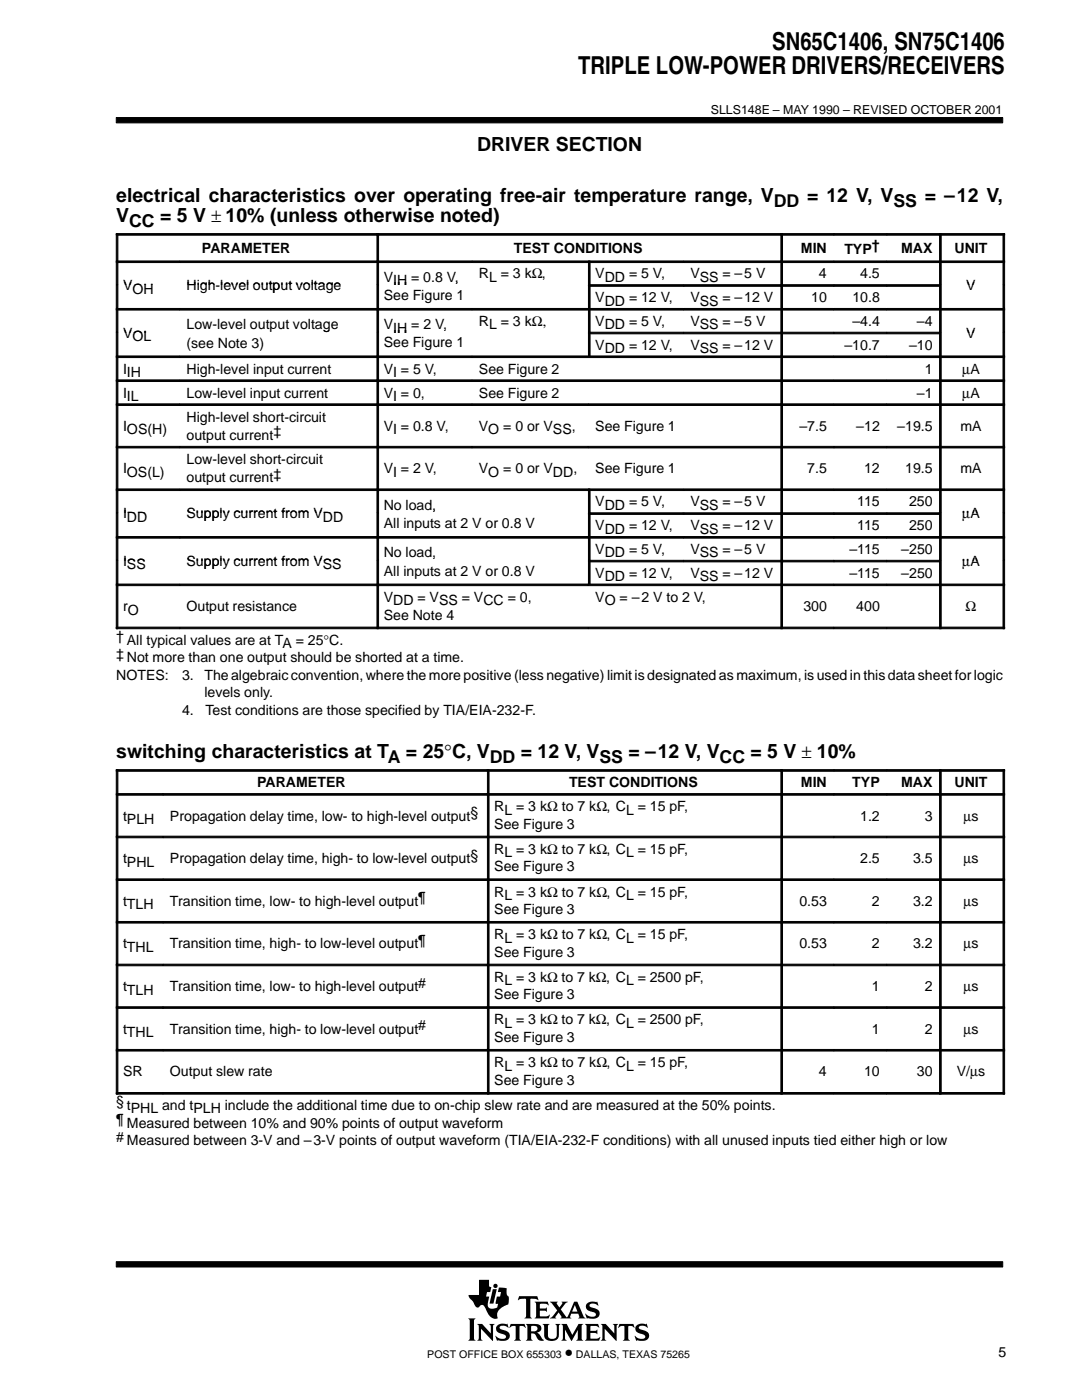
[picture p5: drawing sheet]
<svg xmlns="http://www.w3.org/2000/svg" width="216mm" height="279mm" viewBox="0 0 216 279" stroke-linecap="round" stroke-linejoin="round" font-family="sans-serif">
<g fill="#000" stroke="#000" stroke-width=".2">
<path d="M23.2 23.5h176.9v1h-176.9z" fill-rule="evenodd"/>
<path d="M23.2 251.8h176.9v1.1h-176.9z" fill-rule="evenodd"/>
</g>
<g fill="#000">
<path d="M98.3 257.3h.8l-.6 2.9h-.8z"/>
<path d="M93.4 263.1h1.5l-.3 .4v3.7l.3 .4h-1.5l.3-.4v-3.7z" fill-rule="evenodd"/>
<path d="M95.2 264.2h1l1.7 1.9v-1.5l-.3-.4h1.1l-.3 .4v3l-2.4-2.4v2l.3 .4h-1.1l.3-.6v-2.3z" fill-rule="evenodd"/>
<path d="M95.6 255.4h2v1.3l.4 .2-.2 1h-.6l-.2 .9h.6l-.3 1.2 .1 .7a.9 .9 0 0 0 1.2 .4l.6-.1 .2-.8-.5-.1 .2-1.3h.7l.2-.9h-.7l.3-1 1.5 .2v1.1l.2 .4 .2 .2v.7a.81 .81 0 0 1-.6 1 2.73 2.73 0 0 0-1.7 1.7l.1 .9h-.1a1.81 1.81 0 0 1-2.1-1.5l-.3-.6a.7 .7 0 0 0-.6-.6 .7 .7 0 0 0-.7 .5 1.12 1.12 0 0 1-1.1-1l-.7-.8-.2-.7h2.1z" fill-rule="evenodd"/>
<path d="M99.2 264.6a1.71 1.71 0 0 1 1.7-.4l.2 .1 .1-.1 .3 .8-.6-.3-.8-.1a.41 .41 0 0 0-.4 .5 .41 .41 0 0 0 .5 .3 1.29 1.29 0 0 1 1.5 1.4 1.08 1.08 0 0 1-1.2 .8l-1.1-.1-.2 .1-.4-1 .8 .5 .5 .1 .6-.1 .3-.2a.72 .72 0 0 0-.9-.7 .99 .99 0 0 1-1-.5 .99 .99 0 0 1 .1-1.1z" fill-rule="evenodd"/>
<path d="M101.9 264.2h2.8l.2 .8-.7-.4h-.4l-.1 .2v2.4l.3 .4h-1.4l.3-.4v-2.4l-.1-.2h-.5l-.7 .4z" fill-rule="evenodd"/>
<path d="M103.6 258.7h3.6l.2 .8-.4-.3-1.2 .1v3.5l.3 .3h-1.4l.2-.2 .1-.3v-3.2l-.1-.2h-.8l-.7 .3z" fill-rule="evenodd"/>
<path d="M104.9 264.2h1.9a.9 .9 0 0 1 1 .4 .9 .9 0 0 1 0 1.1l-.7 .2 .5 .4 .9 1.2a1.2 1.2 0 0 1-1.6-1l-.3-.3-.6-.1v1l.3 .5h-1.4l.3-.6v-2.3z" fill-rule="evenodd"/>
<path d="M106.7 259.8h2.6l.1 .7-.5-.3-1.2 .1v.8h1.1l.3-.2v.9l-.4-.2h-1v1l.2 .1h1.2l.5-.3h.1l-.2 .7h-2.8l.3-.5v-2.3z" fill-rule="evenodd"/>
<path d="M108.3 264.2h1.3l-.3 .4v2a.65 .65 0 0 0 .7 .6h.6l.4-.4 .1-2.1-.3-.5h1l-.3 .4v1.8a1.54 1.54 0 0 1-2.4 1l-.5-.7v-2.1z" fill-rule="evenodd"/>
<path d="M112 264.2h1.1l1.1 2.2 1.2-2.2h1l-.3 .4v2.6l.3 .4h-1.4l.3-.4v-1.8l-1.3 2.2-1.3-2.2v1.7l.4 .5h-1.1l.3-.6v-2.3z" fill-rule="evenodd"/>
<path d="M109.7 259.8h1.6l-.2 .3 .5 .8 .6-.8-.1-.3h1.2l-.4 .3-1 1.2 1.2 1.6 1.5-3.1h.6l1.2 2.9 .4 .4-1.4-.1a.22 .22 0 0 0 .2-.1 .22 .22 0 0 0 0-.3l-.2-.4h-1.4l-.2 .7 .2 .2h-2.2l.2-.3-.5-.9-.7 .9 .2 .3h-1.3l.6-.4 .9-1.2z" fill-rule="evenodd"/>
<path d="M117.1 260.2a2.08 2.08 0 0 1 1.9-.3l.2-.2 .1 .9a1.22 1.22 0 0 0-1.7-.1 .82 .82 0 0 0 .9 .6 1.06 1.06 0 0 1 1.2 1.1 1.06 1.06 0 0 1-1.2 1l-1.2-.1-.2 .1-.3-1 .8 .5 .8 .1a.46 .46 0 0 0 .5-.5 .46 .46 0 0 0-.5-.4l-.2-.1a1.11 1.11 0 0 1-1.2-1.5z" fill-rule="evenodd"/>
<path d="M116.7 264.2h2.6l.2 .8-.6-.4-1.1 .1v.9h1.1l.3-.2v.9l-.4-.3h-1v1.1l1.3 .1 .7-.4-.3 .8h-2.8l.3-.4v-2.6z" fill-rule="evenodd"/>
<path d="M119.9 264.2h1l1.7 1.9v-1.5l-.3-.4h1l-.3 .4v3l-2.3-2.4v2l.3 .4h-1.1l.3-.4v-2.6z" fill-rule="evenodd"/>
<path d="M123.6 264.2h2.8l.2 .8-.6-.4h-.5l-.1 .2v2.4l.3 .4h-1.4l.3-.4v-2.4l-.1-.2h-.5l-.7 .4z" fill-rule="evenodd"/>
<path d="M127 264.6a1.74 1.74 0 0 1 1.6-.4l.3 .1 .1-.1 .3 .8h-.1a1.2 1.2 0 0 0-1.7-.1 1.47 1.47 0 0 0 1.3 .7 1.03 1.03 0 0 1 .7 1.2 1.03 1.03 0 0 1-1.2 .8l-1.1-.1-.2 .1-.4-1 .9 .5 .9 .1a.45 .45 0 0 0 .4-.6 .45 .45 0 0 0-.6-.3l-.2-.1a1.11 1.11 0 0 1-1.2-1.4z" fill-rule="evenodd"/>
<circle cx="98.9" cy="256.6" r=".43"/>
</g>
<g fill="#fff">
<path d="M114.7 260.4l.5 1.4h-1z"/>
<path d="M106 264.7l.6-.1a.56 .56 0 0 1 .6 .5 .56 .56 0 0 1-.6 .6h-.6z" fill-rule="evenodd"/>
</g>
<g fill="#000" stroke="#000" stroke-width=".2">
<path d="M23.2 46.6h.3v5.5h-.3z" fill-rule="evenodd"/>
<path d="M23.2 46.6h52v.3h-52z" fill-rule="evenodd"/>
<path d="M23.2 52.1h.3v4.7h-.3z" fill-rule="evenodd"/>
<path d="M23.2 52.1h12.6v.3h-12.6z" fill-rule="evenodd"/>
<path d="M23.2 56.8h.3v4.7h-.3z" fill-rule="evenodd"/>
<path d="M35.9 52.1h39.3v.3h-39.3z" fill-rule="evenodd"/>
<path d="M75.2 46.6h.3v5.5h-.3z" fill-rule="evenodd"/>
<path d="M75.2 46.6h80.6v.3h-80.6z" fill-rule="evenodd"/>
<path d="M75.2 52.1h.3v4.7h-.3z" fill-rule="evenodd"/>
<path d="M75.2 52.1h19v.3h-19z" fill-rule="evenodd"/>
<path d="M75.2 56.8h.3v4.7h-.3z" fill-rule="evenodd"/>
<path d="M94.2 52.1h23.2v.3h-23.2z" fill-rule="evenodd"/>
<path d="M117.4 52.1h.3v4.7h-.3z" fill-rule="evenodd"/>
<path d="M117.4 52.1h19v.3h-19z" fill-rule="evenodd"/>
<path d="M117.4 56.8h.3v4.7h-.3z" fill-rule="evenodd"/>
<path d="M117.4 56.8h19v.3h-19z" fill-rule="evenodd"/>
<path d="M136.4 52.1h19.4v.3h-19.4z" fill-rule="evenodd"/>
<path d="M136.4 56.8h19.4v.3h-19.4z" fill-rule="evenodd"/>
<path d="M155.8 46.6h.3v5.5h-.3z" fill-rule="evenodd"/>
<path d="M155.8 46.6h10.6v.3h-10.6z" fill-rule="evenodd"/>
<path d="M155.8 52.1h.3v4.7h-.3z" fill-rule="evenodd"/>
<path d="M155.8 52.1h10.6v.3h-10.6z" fill-rule="evenodd"/>
<path d="M155.8 56.8h.3v4.7h-.3z" fill-rule="evenodd"/>
<path d="M155.8 56.8h10.6v.3h-10.6z" fill-rule="evenodd"/>
<path d="M166.4 46.6h10.5v.3h-10.5z" fill-rule="evenodd"/>
<path d="M166.4 52.1h10.5v.3h-10.5z" fill-rule="evenodd"/>
<path d="M166.4 56.8h10.5v.3h-10.5z" fill-rule="evenodd"/>
<path d="M176.9 46.6h10.6v.3h-10.6z" fill-rule="evenodd"/>
<path d="M176.9 52.1h10.6v.3h-10.6z" fill-rule="evenodd"/>
<path d="M176.9 56.8h10.6v.3h-10.6z" fill-rule="evenodd"/>
<path d="M187.5 46.6h.3v5.5h-.3z" fill-rule="evenodd"/>
<path d="M187.5 46.6h13v.3h-13z" fill-rule="evenodd"/>
<path d="M187.5 52.1h.3v4.7h-.3z" fill-rule="evenodd"/>
<path d="M187.5 52.1h13v.3h-13z" fill-rule="evenodd"/>
<path d="M187.5 56.8h.3v4.7h-.3z" fill-rule="evenodd"/>
<path d="M200.1 46.6h.4v5.5h-.4z" fill-rule="evenodd"/>
<path d="M200.1 52.1h.4v4.7h-.4z" fill-rule="evenodd"/>
<path d="M200.1 56.8h.4v4.7h-.4z" fill-rule="evenodd"/>
<path d="M23.2 61.6h.3v4.7h-.3z" fill-rule="evenodd"/>
<path d="M23.2 61.6h12.6v.3h-12.6z" fill-rule="evenodd"/>
<path d="M23.2 66.3h.3v4.7h-.3z" fill-rule="evenodd"/>
<path d="M23.2 71h.3v4.8h-.3z" fill-rule="evenodd"/>
<path d="M23.2 71h12.6v.4h-12.6z" fill-rule="evenodd"/>
<path d="M23.2 75.8h.3v4.8h-.3z" fill-rule="evenodd"/>
<path d="M23.2 75.8h12.6v.3h-12.6z" fill-rule="evenodd"/>
<path d="M35.9 61.6h39.3v.3h-39.3z" fill-rule="evenodd"/>
<path d="M35.9 71h39.3v.4h-39.3z" fill-rule="evenodd"/>
<path d="M35.9 75.8h39.3v.3h-39.3z" fill-rule="evenodd"/>
<path d="M75.2 61.6h.3v4.7h-.3z" fill-rule="evenodd"/>
<path d="M75.2 61.6h19v.3h-19z" fill-rule="evenodd"/>
<path d="M75.2 66.3h.3v4.7h-.3z" fill-rule="evenodd"/>
<path d="M75.2 71h.3v4.8h-.3z" fill-rule="evenodd"/>
<path d="M75.2 71h19v.4h-19z" fill-rule="evenodd"/>
<path d="M75.2 75.8h.3v4.8h-.3z" fill-rule="evenodd"/>
<path d="M75.2 75.8h19v.3h-19z" fill-rule="evenodd"/>
<path d="M94.2 61.6h23.2v.3h-23.2z" fill-rule="evenodd"/>
<path d="M94.2 71h61.6v.4h-61.6z" fill-rule="evenodd"/>
<path d="M94.2 75.8h61.6v.3h-61.6z" fill-rule="evenodd"/>
<path d="M117.4 61.6h.3v4.7h-.3z" fill-rule="evenodd"/>
<path d="M117.4 61.6h19v.3h-19z" fill-rule="evenodd"/>
<path d="M117.4 66.3h.3v4.7h-.3z" fill-rule="evenodd"/>
<path d="M117.4 66.3h19v.3h-19z" fill-rule="evenodd"/>
<path d="M136.4 61.6h19.4v.3h-19.4z" fill-rule="evenodd"/>
<path d="M136.4 66.3h19.4v.3h-19.4z" fill-rule="evenodd"/>
<path d="M155.8 61.6h.3v4.7h-.3z" fill-rule="evenodd"/>
<path d="M155.8 61.6h10.6v.3h-10.6z" fill-rule="evenodd"/>
<path d="M155.8 66.3h.3v4.7h-.3z" fill-rule="evenodd"/>
<path d="M155.8 66.3h10.6v.3h-10.6z" fill-rule="evenodd"/>
<path d="M155.8 71h.3v4.8h-.3z" fill-rule="evenodd"/>
<path d="M155.8 71h10.6v.4h-10.6z" fill-rule="evenodd"/>
<path d="M155.8 75.8h.3v4.8h-.3z" fill-rule="evenodd"/>
<path d="M155.8 75.8h10.6v.3h-10.6z" fill-rule="evenodd"/>
<path d="M166.4 61.6h10.5v.3h-10.5z" fill-rule="evenodd"/>
<path d="M166.4 66.3h10.5v.3h-10.5z" fill-rule="evenodd"/>
<path d="M166.4 71h10.5v.4h-10.5z" fill-rule="evenodd"/>
<path d="M166.4 75.8h10.5v.3h-10.5z" fill-rule="evenodd"/>
<path d="M176.9 61.6h10.6v.3h-10.6z" fill-rule="evenodd"/>
<path d="M176.9 66.3h10.6v.3h-10.6z" fill-rule="evenodd"/>
<path d="M176.9 71h10.6v.4h-10.6z" fill-rule="evenodd"/>
<path d="M176.9 75.8h10.6v.3h-10.6z" fill-rule="evenodd"/>
<path d="M187.5 61.6h.3v4.7h-.3z" fill-rule="evenodd"/>
<path d="M187.5 61.6h13v.3h-13z" fill-rule="evenodd"/>
<path d="M187.5 66.3h.3v4.7h-.3z" fill-rule="evenodd"/>
<path d="M187.5 71h.3v4.8h-.3z" fill-rule="evenodd"/>
<path d="M187.5 71h13v.4h-13z" fill-rule="evenodd"/>
<path d="M187.5 75.8h.3v4.8h-.3z" fill-rule="evenodd"/>
<path d="M187.5 75.8h13v.3h-13z" fill-rule="evenodd"/>
<path d="M200.1 61.6h.4v4.7h-.4z" fill-rule="evenodd"/>
<path d="M200.1 66.3h.4v4.7h-.4z" fill-rule="evenodd"/>
<path d="M200.1 71h.4v4.8h-.4z" fill-rule="evenodd"/>
<path d="M200.1 75.8h.4v4.8h-.4z" fill-rule="evenodd"/>
<path d="M23.2 80.6h.3v8.5h-.3z" fill-rule="evenodd"/>
<path d="M23.2 80.6h12.6v.3h-12.6z" fill-rule="evenodd"/>
<path d="M23.2 89.1h.3v8.5h-.3z" fill-rule="evenodd"/>
<path d="M23.2 89.1h12.6v.3h-12.6z" fill-rule="evenodd"/>
<path d="M23.2 97.6h.3v4.7h-.3z" fill-rule="evenodd"/>
<path d="M23.2 97.6h12.6v.3h-12.6z" fill-rule="evenodd"/>
<path d="M35.9 80.6h39.3v.3h-39.3z" fill-rule="evenodd"/>
<path d="M35.9 89.1h39.3v.3h-39.3z" fill-rule="evenodd"/>
<path d="M35.9 97.6h39.3v.3h-39.3z" fill-rule="evenodd"/>
<path d="M75.2 80.6h.3v8.5h-.3z" fill-rule="evenodd"/>
<path d="M75.2 80.6h19v.3h-19z" fill-rule="evenodd"/>
<path d="M75.2 89.1h.3v8.5h-.3z" fill-rule="evenodd"/>
<path d="M75.2 89.1h19v.3h-19z" fill-rule="evenodd"/>
<path d="M75.2 97.6h.3v4.7h-.3z" fill-rule="evenodd"/>
<path d="M75.2 97.6h42.2v.3h-42.2z" fill-rule="evenodd"/>
<path d="M94.2 80.6h23.2v.3h-23.2z" fill-rule="evenodd"/>
<path d="M94.2 89.1h23.2v.3h-23.2z" fill-rule="evenodd"/>
<path d="M117.4 80.6h38.4v.3h-38.4z" fill-rule="evenodd"/>
<path d="M117.4 89.1h38.4v.3h-38.4z" fill-rule="evenodd"/>
<path d="M117.4 97.6h.3v4.7h-.3z" fill-rule="evenodd"/>
<path d="M117.4 97.6h19v.3h-19z" fill-rule="evenodd"/>
<path d="M136.4 97.6h19.4v.3h-19.4z" fill-rule="evenodd"/>
<path d="M155.8 80.6h.3v8.5h-.3z" fill-rule="evenodd"/>
<path d="M155.8 80.6h10.6v.3h-10.6z" fill-rule="evenodd"/>
<path d="M155.8 89.1h.3v8.5h-.3z" fill-rule="evenodd"/>
<path d="M155.8 89.1h10.6v.3h-10.6z" fill-rule="evenodd"/>
<path d="M155.8 97.6h.3v4.7h-.3z" fill-rule="evenodd"/>
<path d="M155.8 97.6h10.6v.3h-10.6z" fill-rule="evenodd"/>
<path d="M166.4 80.6h10.5v.3h-10.5z" fill-rule="evenodd"/>
<path d="M166.4 89.1h10.5v.3h-10.5z" fill-rule="evenodd"/>
<path d="M166.4 97.6h10.5v.3h-10.5z" fill-rule="evenodd"/>
<path d="M176.9 80.6h10.6v.3h-10.6z" fill-rule="evenodd"/>
<path d="M176.9 89.1h10.6v.3h-10.6z" fill-rule="evenodd"/>
<path d="M176.9 97.6h10.6v.3h-10.6z" fill-rule="evenodd"/>
<path d="M187.5 80.6h.3v8.5h-.3z" fill-rule="evenodd"/>
<path d="M187.5 80.6h13v.3h-13z" fill-rule="evenodd"/>
<path d="M187.5 89.1h.3v8.5h-.3z" fill-rule="evenodd"/>
<path d="M187.5 89.1h13v.3h-13z" fill-rule="evenodd"/>
<path d="M187.5 97.6h.3v4.7h-.3z" fill-rule="evenodd"/>
<path d="M187.5 97.6h13v.3h-13z" fill-rule="evenodd"/>
<path d="M200.1 80.6h.4v8.5h-.4z" fill-rule="evenodd"/>
<path d="M200.1 89.1h.4v8.5h-.4z" fill-rule="evenodd"/>
<path d="M200.1 97.6h.4v4.7h-.4z" fill-rule="evenodd"/>
<path d="M23.2 102.3h.3v4.8h-.3z" fill-rule="evenodd"/>
<path d="M23.2 107.1h.3v4.7h-.3z" fill-rule="evenodd"/>
<path d="M23.2 107.1h12.6v.3h-12.6z" fill-rule="evenodd"/>
<path d="M23.2 111.8h.3v4.7h-.3z" fill-rule="evenodd"/>
<path d="M23.2 116.6h.3v8.9h-.3z" fill-rule="evenodd"/>
<path d="M23.2 116.6h12.6v.3h-12.6z" fill-rule="evenodd"/>
<path d="M35.9 107.1h39.3v.3h-39.3z" fill-rule="evenodd"/>
<path d="M35.9 116.6h39.3v.3h-39.3z" fill-rule="evenodd"/>
<path d="M75.2 102.3h.3v4.8h-.3z" fill-rule="evenodd"/>
<path d="M75.2 107.1h.3v4.7h-.3z" fill-rule="evenodd"/>
<path d="M75.2 107.1h42.2v.3h-42.2z" fill-rule="evenodd"/>
<path d="M75.2 111.8h.3v4.7h-.3z" fill-rule="evenodd"/>
<path d="M75.2 116.6h.3v8.9h-.3z" fill-rule="evenodd"/>
<path d="M75.2 116.6h42.2v.3h-42.2z" fill-rule="evenodd"/>
<path d="M117.4 102.3h.3v4.8h-.3z" fill-rule="evenodd"/>
<path d="M117.4 102.3h19v.4h-19z" fill-rule="evenodd"/>
<path d="M117.4 107.1h.3v4.7h-.3z" fill-rule="evenodd"/>
<path d="M117.4 107.1h19v.3h-19z" fill-rule="evenodd"/>
<path d="M117.4 111.8h.3v4.7h-.3z" fill-rule="evenodd"/>
<path d="M117.4 111.8h19v.3h-19z" fill-rule="evenodd"/>
<path d="M117.4 116.6h38.4v.3h-38.4z" fill-rule="evenodd"/>
<path d="M136.4 102.3h19.4v.4h-19.4z" fill-rule="evenodd"/>
<path d="M136.4 107.1h19.4v.3h-19.4z" fill-rule="evenodd"/>
<path d="M136.4 111.8h19.4v.3h-19.4z" fill-rule="evenodd"/>
<path d="M155.8 102.3h.3v4.8h-.3z" fill-rule="evenodd"/>
<path d="M155.8 102.3h10.6v.4h-10.6z" fill-rule="evenodd"/>
<path d="M155.8 107.1h.3v4.7h-.3z" fill-rule="evenodd"/>
<path d="M155.8 107.1h10.6v.3h-10.6z" fill-rule="evenodd"/>
<path d="M155.8 111.8h.3v4.7h-.3z" fill-rule="evenodd"/>
<path d="M155.8 111.8h10.6v.3h-10.6z" fill-rule="evenodd"/>
<path d="M155.8 116.6h.3v8.9h-.3z" fill-rule="evenodd"/>
<path d="M155.8 116.6h10.6v.3h-10.6z" fill-rule="evenodd"/>
<path d="M166.4 102.3h10.5v.4h-10.5z" fill-rule="evenodd"/>
<path d="M166.4 107.1h10.5v.3h-10.5z" fill-rule="evenodd"/>
<path d="M166.4 111.8h10.5v.3h-10.5z" fill-rule="evenodd"/>
<path d="M166.4 116.6h10.5v.3h-10.5z" fill-rule="evenodd"/>
<path d="M176.9 102.3h10.6v.4h-10.6z" fill-rule="evenodd"/>
<path d="M176.9 107.1h10.6v.3h-10.6z" fill-rule="evenodd"/>
<path d="M176.9 111.8h10.6v.3h-10.6z" fill-rule="evenodd"/>
<path d="M176.9 116.6h10.6v.3h-10.6z" fill-rule="evenodd"/>
<path d="M187.5 102.3h.3v4.8h-.3z" fill-rule="evenodd"/>
<path d="M187.5 107.1h.3v4.7h-.3z" fill-rule="evenodd"/>
<path d="M187.5 107.1h13v.3h-13z" fill-rule="evenodd"/>
<path d="M187.5 111.8h.3v4.7h-.3z" fill-rule="evenodd"/>
<path d="M187.5 116.6h.3v8.9h-.3z" fill-rule="evenodd"/>
<path d="M187.5 116.6h13v.3h-13z" fill-rule="evenodd"/>
<path d="M200.1 102.3h.4v4.8h-.4z" fill-rule="evenodd"/>
<path d="M200.1 107.1h.4v4.7h-.4z" fill-rule="evenodd"/>
<path d="M200.1 111.8h.4v4.7h-.4z" fill-rule="evenodd"/>
<path d="M200.1 116.6h.4v8.9h-.4z" fill-rule="evenodd"/>
<path d="M23.2 125.2h12.6v.3h-12.6z" fill-rule="evenodd"/>
<path d="M35.9 125.2h39.3v.3h-39.3z" fill-rule="evenodd"/>
<path d="M75.2 125.2h42.2v.3h-42.2z" fill-rule="evenodd"/>
<path d="M117.4 125.2h38.4v.3h-38.4z" fill-rule="evenodd"/>
<path d="M155.8 125.2h10.6v.3h-10.6z" fill-rule="evenodd"/>
<path d="M166.4 125.2h10.5v.3h-10.5z" fill-rule="evenodd"/>
<path d="M176.9 125.2h10.6v.3h-10.6z" fill-rule="evenodd"/>
<path d="M187.5 125.2h13v.3h-13z" fill-rule="evenodd"/>
<path d="M23.2 153.6h.3v4.8h-.3z" fill-rule="evenodd"/>
<path d="M23.2 153.6h74v.3h-74z" fill-rule="evenodd"/>
<path d="M23.2 158.4h.3v8.5h-.3z" fill-rule="evenodd"/>
<path d="M23.2 158.4h9.3v.3h-9.3z" fill-rule="evenodd"/>
<path d="M32.6 158.4h64.6v.3h-64.6z" fill-rule="evenodd"/>
<path d="M97.3 153.6h.3v4.8h-.3z" fill-rule="evenodd"/>
<path d="M97.3 153.6h58.5v.3h-58.5z" fill-rule="evenodd"/>
<path d="M97.3 158.4h.3v8.5h-.3z" fill-rule="evenodd"/>
<path d="M97.3 158.4h58.5v.3h-58.5z" fill-rule="evenodd"/>
<path d="M155.8 153.6h.3v4.8h-.3z" fill-rule="evenodd"/>
<path d="M155.8 153.6h10.6v.3h-10.6z" fill-rule="evenodd"/>
<path d="M155.8 158.4h.3v8.5h-.3z" fill-rule="evenodd"/>
<path d="M155.8 158.4h10.6v.3h-10.6z" fill-rule="evenodd"/>
<path d="M166.4 153.6h10.5v.3h-10.5z" fill-rule="evenodd"/>
<path d="M166.4 158.4h10.5v.3h-10.5z" fill-rule="evenodd"/>
<path d="M176.9 153.6h10.6v.3h-10.6z" fill-rule="evenodd"/>
<path d="M176.9 158.4h10.6v.3h-10.6z" fill-rule="evenodd"/>
<path d="M187.5 153.6h.3v4.8h-.3z" fill-rule="evenodd"/>
<path d="M187.5 153.6h13v.3h-13z" fill-rule="evenodd"/>
<path d="M187.5 158.4h.3v8.5h-.3z" fill-rule="evenodd"/>
<path d="M187.5 158.4h13v.3h-13z" fill-rule="evenodd"/>
<path d="M200.1 153.6h.4v4.8h-.4z" fill-rule="evenodd"/>
<path d="M200.1 158.4h.4v8.5h-.4z" fill-rule="evenodd"/>
<path d="M23.2 166.9h.3v8.5h-.3z" fill-rule="evenodd"/>
<path d="M23.2 166.9h9.3v.3h-9.3z" fill-rule="evenodd"/>
<path d="M23.2 175.4h.3v8.5h-.3z" fill-rule="evenodd"/>
<path d="M23.2 175.4h9.3v.3h-9.3z" fill-rule="evenodd"/>
<path d="M32.6 166.9h64.6v.3h-64.6z" fill-rule="evenodd"/>
<path d="M32.6 175.4h64.6v.3h-64.6z" fill-rule="evenodd"/>
<path d="M97.3 166.9h.3v8.5h-.3z" fill-rule="evenodd"/>
<path d="M97.3 166.9h58.5v.3h-58.5z" fill-rule="evenodd"/>
<path d="M97.3 175.4h.3v8.5h-.3z" fill-rule="evenodd"/>
<path d="M97.3 175.4h58.5v.3h-58.5z" fill-rule="evenodd"/>
<path d="M155.8 166.9h.3v8.5h-.3z" fill-rule="evenodd"/>
<path d="M155.8 166.9h10.6v.3h-10.6z" fill-rule="evenodd"/>
<path d="M155.8 175.4h.3v8.5h-.3z" fill-rule="evenodd"/>
<path d="M155.8 175.4h10.6v.3h-10.6z" fill-rule="evenodd"/>
<path d="M166.4 166.9h10.5v.3h-10.5z" fill-rule="evenodd"/>
<path d="M166.4 175.4h10.5v.3h-10.5z" fill-rule="evenodd"/>
<path d="M176.9 166.9h10.6v.3h-10.6z" fill-rule="evenodd"/>
<path d="M176.9 175.4h10.6v.3h-10.6z" fill-rule="evenodd"/>
<path d="M187.5 166.9h.3v8.5h-.3z" fill-rule="evenodd"/>
<path d="M187.5 166.9h13v.3h-13z" fill-rule="evenodd"/>
<path d="M187.5 175.4h.3v8.5h-.3z" fill-rule="evenodd"/>
<path d="M187.5 175.4h13v.3h-13z" fill-rule="evenodd"/>
<path d="M200.1 166.9h.4v8.5h-.4z" fill-rule="evenodd"/>
<path d="M200.1 175.4h.4v8.5h-.4z" fill-rule="evenodd"/>
<path d="M23.2 183.9h.3v8.5h-.3z" fill-rule="evenodd"/>
<path d="M23.2 183.9h9.3v.3h-9.3z" fill-rule="evenodd"/>
<path d="M23.2 192.4h.3v8.5h-.3z" fill-rule="evenodd"/>
<path d="M23.2 192.4h9.3v.3h-9.3z" fill-rule="evenodd"/>
<path d="M32.6 183.9h64.6v.3h-64.6z" fill-rule="evenodd"/>
<path d="M32.6 192.4h64.6v.3h-64.6z" fill-rule="evenodd"/>
<path d="M97.3 183.9h.3v8.5h-.3z" fill-rule="evenodd"/>
<path d="M97.3 183.9h58.5v.3h-58.5z" fill-rule="evenodd"/>
<path d="M97.3 192.4h.3v8.5h-.3z" fill-rule="evenodd"/>
<path d="M97.3 192.4h58.5v.3h-58.5z" fill-rule="evenodd"/>
<path d="M155.8 183.9h.3v8.5h-.3z" fill-rule="evenodd"/>
<path d="M155.8 183.9h10.6v.3h-10.6z" fill-rule="evenodd"/>
<path d="M155.8 192.4h.3v8.5h-.3z" fill-rule="evenodd"/>
<path d="M155.8 192.4h10.6v.3h-10.6z" fill-rule="evenodd"/>
<path d="M166.4 183.9h10.5v.3h-10.5z" fill-rule="evenodd"/>
<path d="M166.4 192.4h10.5v.3h-10.5z" fill-rule="evenodd"/>
<path d="M176.9 183.9h10.6v.3h-10.6z" fill-rule="evenodd"/>
<path d="M176.9 192.4h10.6v.3h-10.6z" fill-rule="evenodd"/>
<path d="M187.5 183.9h.3v8.5h-.3z" fill-rule="evenodd"/>
<path d="M187.5 183.9h13v.3h-13z" fill-rule="evenodd"/>
<path d="M187.5 192.4h.3v8.5h-.3z" fill-rule="evenodd"/>
<path d="M187.5 192.4h13v.3h-13z" fill-rule="evenodd"/>
<path d="M200.1 183.9h.4v8.5h-.4z" fill-rule="evenodd"/>
<path d="M200.1 192.4h.4v8.5h-.4z" fill-rule="evenodd"/>
<path d="M23.2 200.9h.3v8.5h-.3z" fill-rule="evenodd"/>
<path d="M23.2 200.9h9.3v.3h-9.3z" fill-rule="evenodd"/>
<path d="M23.2 209.4h.3v9h-.3z" fill-rule="evenodd"/>
<path d="M23.2 209.4h9.3v.4h-9.3z" fill-rule="evenodd"/>
<path d="M23.2 218h9.3v.4h-9.3z" fill-rule="evenodd"/>
<path d="M32.6 200.9h64.6v.3h-64.6z" fill-rule="evenodd"/>
<path d="M32.6 209.4h64.6v.4h-64.6z" fill-rule="evenodd"/>
<path d="M32.6 218h64.6v.4h-64.6z" fill-rule="evenodd"/>
<path d="M97.3 200.9h.3v8.5h-.3z" fill-rule="evenodd"/>
<path d="M97.3 200.9h58.5v.3h-58.5z" fill-rule="evenodd"/>
<path d="M97.3 209.4h.3v9h-.3z" fill-rule="evenodd"/>
<path d="M97.3 209.4h58.5v.4h-58.5z" fill-rule="evenodd"/>
<path d="M97.3 218h58.5v.4h-58.5z" fill-rule="evenodd"/>
<path d="M155.8 200.9h.3v8.5h-.3z" fill-rule="evenodd"/>
<path d="M155.8 200.9h10.6v.3h-10.6z" fill-rule="evenodd"/>
<path d="M155.8 209.4h.3v9h-.3z" fill-rule="evenodd"/>
<path d="M155.8 209.4h10.6v.4h-10.6z" fill-rule="evenodd"/>
<path d="M155.8 218h10.6v.4h-10.6z" fill-rule="evenodd"/>
<path d="M166.4 200.9h10.5v.3h-10.5z" fill-rule="evenodd"/>
<path d="M166.4 209.4h10.5v.4h-10.5z" fill-rule="evenodd"/>
<path d="M166.4 218h10.5v.4h-10.5z" fill-rule="evenodd"/>
<path d="M176.9 200.9h10.6v.3h-10.6z" fill-rule="evenodd"/>
<path d="M176.9 209.4h10.6v.4h-10.6z" fill-rule="evenodd"/>
<path d="M176.9 218h10.6v.4h-10.6z" fill-rule="evenodd"/>
<path d="M187.5 200.9h.3v8.5h-.3z" fill-rule="evenodd"/>
<path d="M187.5 200.9h13v.3h-13z" fill-rule="evenodd"/>
<path d="M187.5 209.4h.3v9h-.3z" fill-rule="evenodd"/>
<path d="M187.5 209.4h13v.4h-13z" fill-rule="evenodd"/>
<path d="M187.5 218h13v.4h-13z" fill-rule="evenodd"/>
<path d="M200.1 200.9h.4v8.5h-.4z" fill-rule="evenodd"/>
<path d="M200.1 209.4h.4v9h-.4z" fill-rule="evenodd"/>
</g>
<g font-size="4.9">
<text x="154.1" y="9.9">SN65C1406, SN75C1406</text>
<text x="115.4" y="14.8">TRIPLE LOW-POWER DRIVERS/RECEIVERS</text>
</g>
<g font-size="3.9">
<text x="95.2" y="30.2">DRIVER SECTION</text>
<text x="23.2" y="40.4">electrical characteristics over operating free-air temperature range, V</text>
<text x="23.2" y="44.3">V</text>
<text x="23.2" y="151.2">switching characteristics at T</text>
</g>
<g font-size="3.5">
<text x="154.4" y="41.3">DD = 12 V, VSS = –12 V,</text>
<text x="25.8" y="45.2">CC = 5 V</text>
<text x="42.2" y="44.3">± 10% (unless otherwise noted)</text>
<text x="77.4" y="152.2">A = 25°C, VDD = 12 V, VSS = –12 V, VCC = 5 V</text>
<text x="160" y="151.2">± 10%</text>
<text x="112.7" y="271">•</text>
</g>
<g font-size="2.8">
<text x="40.3" y="50.5">PARAMETER</text>
<text x="102.5" y="50.5">TEST CONDITIONS</text>
<text x="159.8" y="50.5">MIN</text>
<text x="168.5" y="50.6">TYP†</text>
<text x="179.8" y="50.5">MAX</text>
<text x="190.5" y="50.5">UNIT</text>
<text x="24.6" y="57.9">VOH</text>
<text x="37.2" y="57.9">High level output voltage</text>
<text x="37.2" y="57.9">High-level output voltage</text>
<text x="76.6" y="56.2">VIH = 0.8 V,,</text>
<text x="76.6" y="59.9">See Figure 1</text>
<text x="78.5" y="56.9">IH</text>
<text x="95.6" y="55.5">RL = 3 kΩ,</text>
<text x="118.8" y="55.6">VDD = 5 V,</text>
<text x="137.8" y="55.6">VSS = –5 V</text>
<text x="163.4" y="55.6">4</text>
<text x="171.6" y="55.6">4.5</text>
<text x="192.8" y="57.9">V</text>
<text x="37.2" y="65.7">Low-level output voltage</text>
<text x="64.4" y="65.7">g</text>
<text x="76.6" y="65.7">VIH = 2 V,,</text>
<text x="95.6" y="65">RL = 3 kΩ,</text>
<text x="118.8" y="60.3">VDD = 12 V,</text>
<text x="118.8" y="65">VDD = 5 V,</text>
<text x="137.8" y="60.3">VSS = –12 V</text>
<text x="137.8" y="65">VSS = –5 V</text>
<text x="161.9" y="60.3">10</text>
<text x="170.1" y="60.3">10.8</text>
<text x="170.1" y="65">–4.4</text>
<text x="183" y="65">–4</text>
<text x="24.6" y="67.4">VOL</text>
<text x="37.2" y="69.4">(see Note 3)</text>
<text x="76.6" y="69.3">See Figure 1</text>
<text x="78.5" y="66.4">IH</text>
<text x="118.8" y="69.8">VDD = 12 V,</text>
<text x="137.8" y="69.8">VSS = –12 V</text>
<text x="168.5" y="69.8">–10.7</text>
<text x="181.4" y="69.8">–10</text>
<text x="192.8" y="67.4">V</text>
<text x="24.6" y="74.6">IIH</text>
<text x="37.2" y="74.6">High-level input current</text>
<text x="76.6" y="74.6">VI = 5 V,</text>
<text x="95.6" y="74.6">See Figure 2</text>
<text x="184.5" y="74.6">1</text>
<text x="192" y="74.6">µA</text>
<text x="24.6" y="79.3">IIL</text>
<text x="37.2" y="79.3">Low-level input current</text>
<text x="76.6" y="79.3">VI = 0,</text>
<text x="95.6" y="79.3">See Figure 2</text>
<text x="183" y="79.3">–1</text>
<text x="192" y="79.3">µA</text>
<text x="24.6" y="86">IOS(H)</text>
<text x="37.2" y="84.1">High-level short-circuit</text>
<text x="37.2" y="87.8">output current‡</text>
<text x="76.6" y="86">VI = 0.8 V,</text>
<text x="95.6" y="86">VO = 0 or VSS,</text>
<text x="118.8" y="86">See Figure 1</text>
<text x="159.5" y="86">–7.5</text>
<text x="170.9" y="86">–12</text>
<text x="179" y="86">–19.5</text>
<text x="191.6" y="86">mA</text>
<text x="24.6" y="94.5">IOS(L)</text>
<text x="37.2" y="92.6">Low-level short-circuit</text>
<text x="76.6" y="94.5">VI = 2 V,</text>
<text x="95.6" y="94.5">VO = 0 or VDD,</text>
<text x="118.8" y="94.5">See Figure 1</text>
<text x="161.1" y="94.5">7.5</text>
<text x="172.4" y="94.5">12</text>
<text x="180.6" y="94.5">19.5</text>
<text x="191.6" y="94.5">mA</text>
<text x="37.2" y="96.3">output current‡</text>
<text x="76.6" y="101.7">No load,,</text>
<text x="118.8" y="101.1">VDD = 5 V,</text>
<text x="137.8" y="101.1">VSS = –5 V</text>
<text x="171.1" y="101.1">115</text>
<text x="181.4" y="101.1">250</text>
<text x="24.6" y="103.4">IDD</text>
<text x="37.2" y="103.4">Supply current from V</text>
<text x="37.2" y="103.4">Supply current from VDD</text>
<text x="64.4" y="104.1">DD</text>
<text x="76.6" y="105.4">All inputs at 2 V or 0.8 V</text>
<text x="118.8" y="105.8">VDD = 12 V,</text>
<text x="137.8" y="105.8">VSS = –12 V</text>
<text x="171.1" y="105.8">115</text>
<text x="181.4" y="105.8">250</text>
<text x="192" y="103.4">µA</text>
<text x="24.6" y="112.9">ISS</text>
<text x="37.2" y="112.9">Supply current from VSS</text>
<text x="76.6" y="111.2">No load,,</text>
<text x="118.8" y="110.6">VDD = 5 V,</text>
<text x="137.8" y="110.6">VSS = –5 V</text>
<text x="169.5" y="110.6">–115</text>
<text x="179.8" y="110.6">–250</text>
<text x="192" y="112.9">µA</text>
<text x="76.6" y="114.9">All inputs at 2 V or 0.8 V</text>
<text x="118.8" y="115.3">VDD = 12 V,</text>
<text x="137.8" y="115.3">VSS = –12 V</text>
<text x="169.5" y="115.3">–115</text>
<text x="179.8" y="115.3">–250</text>
<text x="24.6" y="121.9">rO</text>
<text x="37.2" y="121.9">Output resistance</text>
<text x="76.6" y="123.7">See Note 4</text>
<text x="76.6" y="120.1">VDD = VSS = VCC = 0,</text>
<text x="118.8" y="120.1">VO = –2 V to 2 V,</text>
<text x="160.3" y="121.9">300</text>
<text x="170.9" y="121.9">400</text>
<text x="192.7" y="121.9">Ω</text>
<text x="23.2" y="127.9">† All typical values are at T</text>
<text x="23.2" y="131.5">‡ Not more than one output should be shorted at a time.</text>
<text x="56.4" y="129.3">A = 25°C.</text>
<text x="23.2" y="135.7">NOTES:</text>
<text x="36.3" y="135.7">3.</text>
<text x="40.8" y="135.7">The algebraic convention, where the more positive (less negative) limit is designated as maximum, is used in this data sheet for logic</text>
<text x="36.3" y="142.7">4.</text>
<text x="40.8" y="139.2">levels only.</text>
<text x="41" y="142.7">Test conditions are those specified by TIA/EIA-232-F.</text>
<text x="51.3" y="157.1">PARAMETER</text>
<text x="98.6" y="161.9">RL = 3 kΩ to 7 kΩ, CL = 15 pF,</text>
<text x="113.5" y="157.1">TEST CONDITIONS</text>
<text x="159.8" y="157.1">MIN</text>
<text x="170.1" y="157.1">TYP</text>
<text x="179.8" y="157.1">MAX</text>
<text x="190.5" y="157.1">UNIT</text>
<text x="24.6" y="163.8">tPLH</text>
<text x="33.9" y="163.8">Propagation delay time, low- to high-level output§</text>
<text x="98.6" y="165.4">See Figure 3</text>
<text x="171.6" y="163.8">1.2</text>
<text x="184.5" y="163.8">3</text>
<text x="192.2" y="163.8">µs</text>
<text x="24.6" y="172.3">tPHL</text>
<text x="33.9" y="172.3">Propagation delay time, high- to low-level output§</text>
<text x="98.6" y="170.4">RL = 3 kΩ to 7 kΩ, CL = 15 pF,</text>
<text x="98.6" y="173.9">See Figure 3</text>
<text x="171.6" y="172.3">2.5</text>
<text x="182.2" y="172.3">3.5</text>
<text x="192.2" y="172.3">µs</text>
<text x="98.6" y="178.9">RL = 3 kΩ to 7 kΩ, CL = 15 pF,</text>
<text x="24.6" y="180.8">tTLH</text>
<text x="33.9" y="180.8">Transition time, low- to high-level output¶</text>
<text x="98.6" y="182.4">See Figure 3</text>
<text x="159.5" y="180.8">0.53</text>
<text x="174" y="180.8">2</text>
<text x="182.2" y="180.8">3.2</text>
<text x="192.2" y="180.8">µs</text>
<text x="24.6" y="189.3">tTHL</text>
<text x="33.9" y="189.3">Transition time, high- to low-level output¶</text>
<text x="98.6" y="187.4">RL = 3 kΩ to 7 kΩ, CL = 15 pF,</text>
<text x="98.6" y="190.9">See Figure 3</text>
<text x="159.5" y="189.3">0.53</text>
<text x="174" y="189.3">2</text>
<text x="182.2" y="189.3">3.2</text>
<text x="192.2" y="189.3">µs</text>
<text x="24.6" y="197.8">tTLH</text>
<text x="33.9" y="197.8">Transition time, low- to high-level output#</text>
<text x="98.6" y="195.9">RL = 3 kΩ to 7 kΩ, CL = 2500 pF,</text>
<text x="174" y="197.8">1</text>
<text x="184.5" y="197.8">2</text>
<text x="192.2" y="197.8">µs</text>
<text x="98.6" y="199.5">See Figure 3</text>
<text x="24.6" y="206.3">tTHL</text>
<text x="33.9" y="206.3">Transition time, high- to low-level output#</text>
<text x="98.6" y="204.4">RL = 3 kΩ to 7 kΩ, CL = 2500 pF,</text>
<text x="98.6" y="208">See Figure 3</text>
<text x="174" y="206.3">1</text>
<text x="184.5" y="206.3">2</text>
<text x="192.2" y="206.3">µs</text>
<text x="24.6" y="214.8">SR</text>
<text x="33.9" y="214.8">Output slew rate</text>
<text x="98.6" y="213">RL = 3 kΩ to 7 kΩ, CL = 15 pF,</text>
<text x="163.4" y="214.8">4</text>
<text x="172.4" y="214.8">10</text>
<text x="183" y="214.8">30</text>
<text x="190.9" y="214.8">V/µs</text>
<text x="23.2" y="220.8">§ t</text>
<text x="98.6" y="216.5">See Figure 3</text>
<text x="23.2" y="224.3">¶ Measured between 10% and 90% points of output waveform</text>
<text x="23.2" y="227.9"># Measured between 3-V and –3-V points of output waveform (TIA/EIA-232-F conditions) with all unused inputs tied either high or low</text>
<text x="26.1" y="222.2">PHL and tPLH include the additional time due to on-chip slew rate and are measured at the 50% points.</text>
<text x="199.2" y="270.8">5</text>
</g>
<text font-size="2.5" x="141.8" y="22.7">SLLS148E – MAY 1990 – REVISED OCTOBER 2001</text>
<g font-size="2.1">
<text x="85.3" y="271">POST OFFICE BOX 655303</text>
<text x="114.9" y="271">DALLAS, TEXAS 75265</text>
</g>
</svg>
